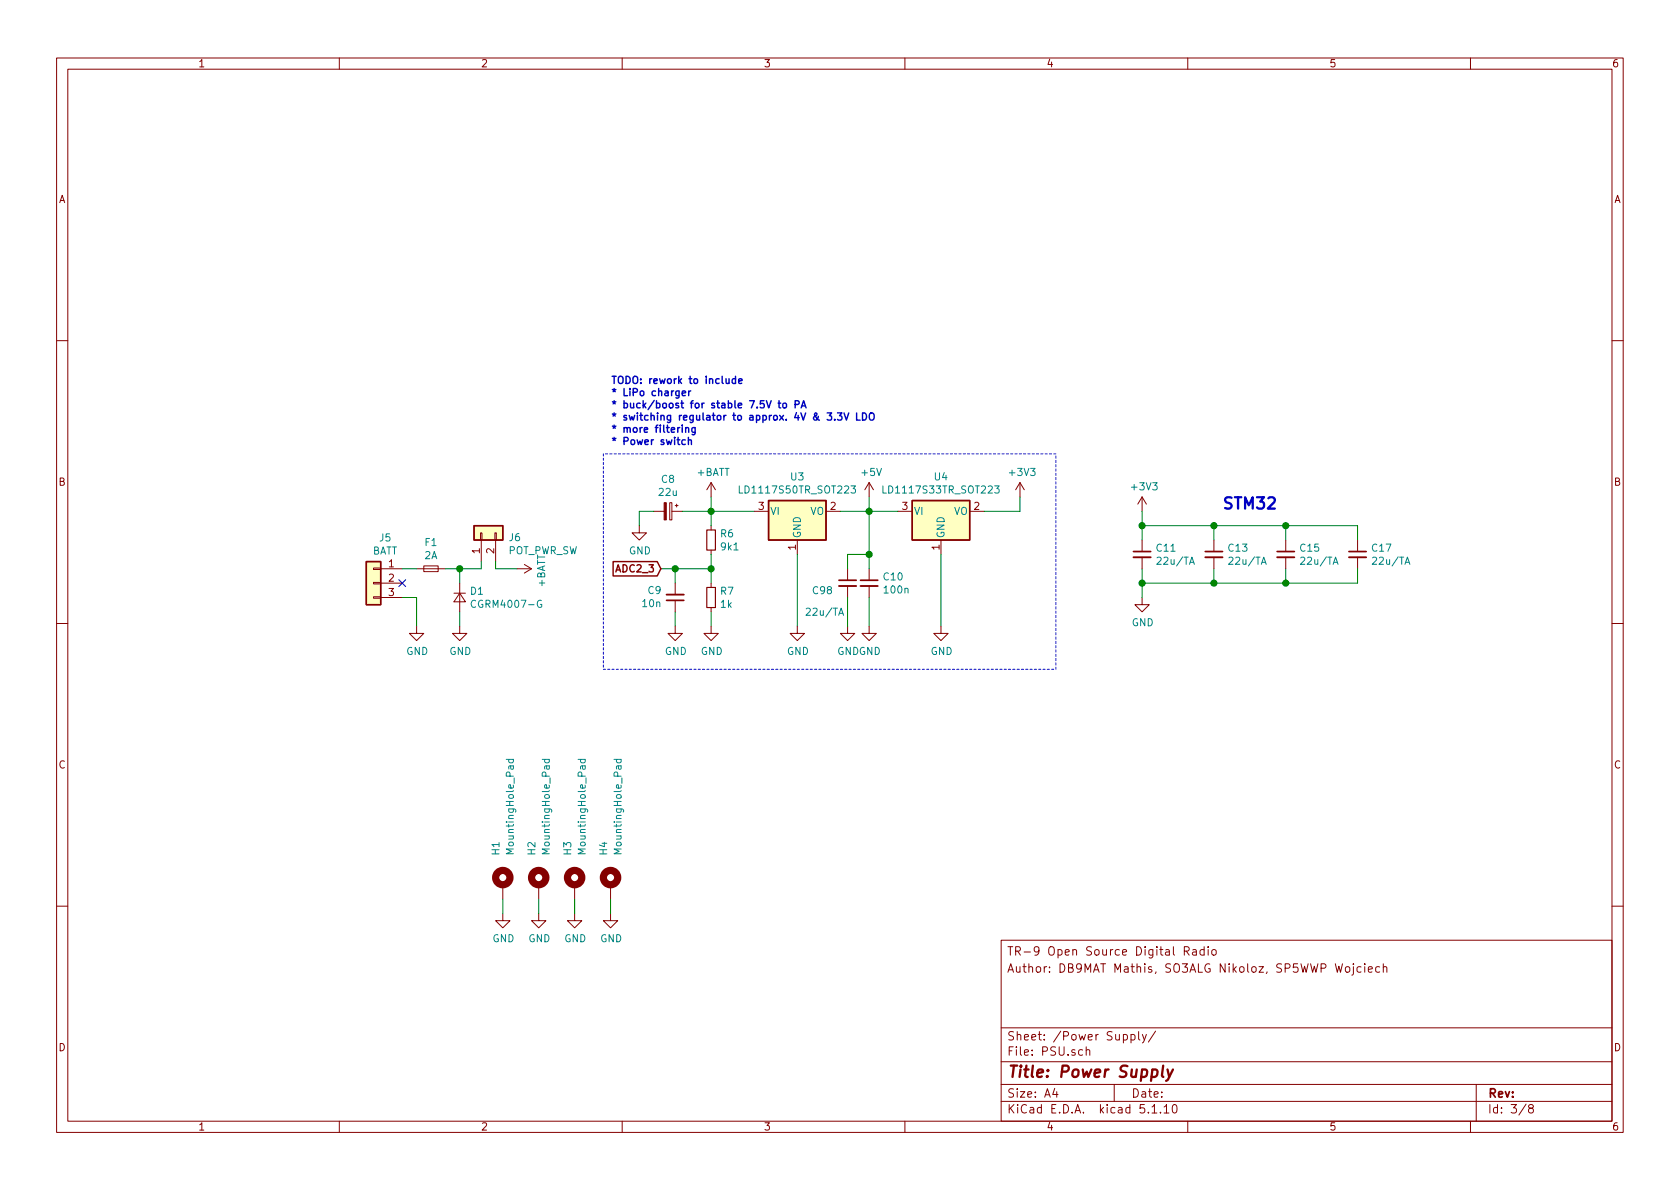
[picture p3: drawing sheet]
<svg xmlns="http://www.w3.org/2000/svg" width="297mm" height="210mm" viewBox="0 0 297 210" stroke-linecap="round" stroke-linejoin="round" font-family="sans-serif">
<g fill="none" stroke="#840000" stroke-width=".18">
<path d="M10 10.3h277v189.9h-277zM12 12.2h273v186.1h-273zM60 10.3v1.9M110 10.3v1.9M160 10.3v1.9M210 10.3v1.9M260 10.3v1.9M10 60.2h2M285 60.2h2M85 94.2h.2v1.3h-.2zM85.1 95.5v3.8M87.5 94.2h.3v1.3h-.3z"/>
<path d="M87.6 95.5v3.8M92.7 99.8l1.3 .8M113 93v1.2h1.3l-1.3 1.3-1.2-1.3h1.2M115.6 90.4h1.8M118.4 88.9h.4v3h-.4zM118.8 90.4h1.8M119.4 89.4h.5M119.6 89.1v.6M125.7 85.3v2.6M125.7 93v.7M125.7 97.3v.7M125.7 85.3l-.7 1.3"/>
<path d="M125.7 85.3l.8 1.3M133.3 90.4h2.6M141 95.5v2.5M146 90.4h2.6M153.7 85.3v2.6M153.7 85.3l-.8 1.3M153.7 85.3l.7 1.3M158.7 90.4h2.6M166.4 95.5v2.5M171.4 90.4h2.6M180.3 85.3l-.7 1.3M180.3 85.3v2.6"/>
<path d="M180.3 85.3l.8 1.3M201.9 87.9v2.5M201.9 95.5v2M201.9 98.5v2.1M201.9 87.9l-.7 1.2M201.9 87.9l.8 1.2M214.6 95.5v2M214.6 98.5v2.1M227.3 95.5v2M227.3 98.5v2.1M240 95.5v2M240 98.5v2.1"/>
<path d="M10 110.3h2M66 105.5h1.3v.3h-1.3zM66 103h1.3v.2h-1.3zM66 100.5h1.3v.2h-1.3zM67.3 100.6h3.8M67.3 103.1h3.8M67.3 105.7h3.8M73.7 110.7v1.3h1.2l-1.2 1.3-1.3-1.3h1.3M73.7 100.6h5M74.9 100.1h2.6v1h-2.6zM80.3 104.9h2M81.3 104.9l1 1.5h-2z"/>
<path d="M81.3 110.7v1.3h1.2l-1.2 1.3-1.3-1.3h1.3M81.3 103.1v5.1M91.4 100.6h2.6M94 100.6l-1.3 .7M119.4 110.7v1.3h1.2l-1.2 1.3-1.3-1.3h1.3M119.4 103.1v2.1M119.4 106.2v2M125.7 110.7v1.3h1.3l-1.3 1.3-1.2-1.3h1.2M125.7 103.1v.8M125.7 107.4v.8M141 110.7v1.3h1.2l-1.2 1.3-1.3-1.3h1.3M149.9 110.7v1.3h1.2l-1.2 1.3-1.3-1.3h1.3"/>
<path d="M149.9 100.6v2M149.9 103.6v2.1M153.7 110.7v1.3h1.2l-1.2 1.3-1.3-1.3h1.3M153.7 100.6v2M153.7 103.6v2.1M166.4 110.7v1.3h1.2l-1.2 1.3-1.3-1.3h1.3M201.9 105.7v1.2h1.3l-1.3 1.3-1.2-1.3h1.2M285 110.3h2M88.9 156.5v2.5M95.2 156.5v2.5M101.6 156.5v2.5M107.9 156.5v2.5"/>
<path d="M10 160.2h2M88.9 161.5v1.3h1.3l-1.3 1.3-1.3-1.3h1.3M95.2 161.5v1.3h1.3l-1.3 1.3-1.2-1.3h1.2M101.6 161.5v1.3h1.3l-1.3 1.3-1.3-1.3h1.3M107.9 161.5v1.3h1.3l-1.3 1.3-1.2-1.3h1.2M177 166.3h108v32h-108zM209.4 168.2l.7-.1 .2-.2-.1-.3-.2-.2h-.6v1.5M209.8 168.2l.5 .7M210.9 168h.6v.9M211.5 168.3h-.5l-.2 .2 .2 .4 .5-.1M212.9 168l-.4-.1-.3 .3v.6l.3 .1 .4-.1M212.9 167.4v1.5"/>
<path d="M213.6 167.4v.2M213.6 167.9v1M214.3 168l.2-.1 .5 .1v.8l-.2 .1-.5-.1zM237.9 171.1l.3-.2 .4 .2v.7l-.2 .1-.5-.1zM239.3 170.9v1.3l-.3 .2M239.3 170.4v.2M240.6 171l-.4-.1-.3 .3 .1 .6 .2 .1h.4M241.3 170.4v.2M241.3 170.9v1M241.9 171.4l.7-.1v-.3l-.5-.1-.2 .2 .1 .8h.6M243.9 171l-.4-.1-.3 .3 .1 .6 .2 .1h.4M244.6 171.1l.2-.2 .3 .1 .1 .9"/>
<path d="M244.6 170.4v1.5M285 160.2h2M60 198.3v1.9M110 198.3v1.9M160 198.3v1.9M177 194.8h108M177 191.8h108M177 187.8h108M177 181.8h108M186.5 192.5l-.4 1h1M186.8 193v1M191.4 185.7l-.4-.1-.3 .3 .1 .6h.6"/>
<path d="M192 185.7l.3-.1 .3 .1 .1 .9M192 185.1v1.5M197 191.8v3M200 183l.4-.1 .3 .3-.1 .6h-.6M200 182.9v1.5M201.3 182.4v1.3l.2 .2M202 182.9l.3 1M202.7 182.9l-.5 1.4-.2 .1M203.7 195.8l.4-.5v1.5M203.7 196.8h.8M204.3 182.3l-1.3 2M205.2 196.7v.1"/>
<path d="M205.8 195.8l.4-.5v1.5M205.8 196.8h.9M207.5 195.4l.2-.1a.94 .94 0 0 1 0 1.5h-.1a1 1 0 0 1-.1-1.4zM210 198.3v1.9M260 198.3v1.9M261 191.8v6.5M269.8 195.2l-1.2 2M270.6 196l-.3-.2v-.2l.3-.3h.2l.3 .3-.1 .2-.6 .2a.48 .48 0 0 0-.1 .7l.3 .1 .4-.1a.48 .48 0 0 0-.2-.7"/>
</g>
<path d="M205.7 188.4l-.3 1.8 .3 .2M206.4 189.1l.3 1.3M207.4 189.1l-.9 1.8-.3 .2" fill="none" stroke="#840000" stroke-width=".41"/>
<g fill="#ffffc2" stroke="#ffffc2" stroke-width=".18">
<path d="M64.8 99.3h2.5v7.6h-2.5z"/>
<path d="M135.9 88.5h10.1v7h-10.1z"/>
<path d="M83.8 93h5.1v2.5h-5.1z"/>
<path d="M161.3 88.5h10.1v7h-10.1z"/>
</g>
<path d="M64.8 99.3h2.5v7.6h-2.5zM83.8 93h5.1v2.5h-5.1zM108.4 99.3h7.8l.6 1.3-.6 1.2h-7.8zM135.9 88.5h10.1v7h-10.1zM161.3 88.5h10.1v7h-10.1z" fill="none" stroke="#840000" stroke-width=".25"/>
<path d="M200.4 98.5h3.1M213.1 98.5h3.1M225.8 98.5h3.1M238.5 98.5h3.1M117.9 105.2h3M148.3 103.6h3.1M152.1 103.6h3.1" fill="none" stroke="#840000" stroke-width=".33"/>
<path d="M200.4 97.5h3.1M213.1 97.5h3.1M225.8 97.5h3.1M238.5 97.5h3.1M117.9 106.2h3M148.3 102.6h3.1M152.1 102.6h3.1" fill="none" stroke="#840000" stroke-width=".3"/>
<g fill="none" stroke="#840000" stroke-width="1.3">
<circle cx="88.9" cy="155.2" r="1.27"/>
<circle cx="95.2" cy="155.2" r="1.27"/>
<circle cx="101.6" cy="155.2" r="1.27"/>
<circle cx="107.9" cy="155.2" r="1.27"/>
</g>
<g fill="none" stroke="#008484" stroke-width=".18">
<path d="M130.7 85.9v1.3h.6M150.5 85.9h.8l-.4 .5 .3 .1v.6l-.5 .1-.2-.1M156.1 85.9v1.3h.6M175.9 85.9h.8l-.4 .5 .3 .1v.6l-.5 .1-.2-.1M210.3 99.8l.4-1.3 .5 1.3M223 99.8l.4-1.3 .5 1.3M235.7 99.8l.4-1.3 .5 1.3M248.4 99.8l.4-1.3 .5 1.3M84.1 106.3a.6 .6 0 0 0-.8 .4 .6 .6 0 0 0 .6 .7l.2-.1M95.7 106.2a.59 .59 0 0 0-.7 .6 .59 .59 0 0 0 .7 .6l.1-.5h-.3M148.3 108.8l.4-1.3 .4 1.3M89.5 134.3h1.3"/>
<path d="M90 134.3l-.1 .3 .3 .3 .5-.1v-.5M95.9 134.3h1.2M96.3 134.3v.3l.2 .3 .6-.1v-.5M102.2 134.3h1.3M102.7 134.3l-.1 .3 .3 .3 .5-.1v-.5M108.6 134.3h1.2M109 134.3v.3l.2 .3 .6-.1v-.5"/>
</g>
<path d="M125 93.7h1.5v3.6h-1.5zM125 103.9h1.5v3.5h-1.5z" fill="none" stroke="#840000" stroke-width=".2"/>
<path d="M117.4 88.9h.4v3h-.4z" fill="#840000" stroke="#840000" stroke-width=".18"/>
<path d="M106.7 80.3v38.1M186.7 80.3h-80M106.7 118.4h80M186.7 118.4v-38.1" fill="none" stroke="#0000c2" stroke-width=".18" stroke-dasharray=".4 .4"/>
<g fill="none" stroke="#008400" stroke-width=".18">
<path d="M85.1 99.3v1.3h-6.4M87.6 99.3v1.3h3.8M115.6 90.4h-2.6v2.6M120.6 90.4h12.7M125.7 87.9v5.1M125.7 98v5.1M141 98v12.7M148.6 90.4h10.1M153.7 87.9v12.7M153.7 98h-3.8v2.6M166.4 98v12.7M180.3 87.9v2.5h-6.3"/>
<path d="M201.9 90.4v5.1M201.9 93h38.1v2.5M214.6 93v2.5M227.3 93v2.5M71.1 105.7h2.6v5M71.1 100.6h2.6M81.3 100.6v2.5M81.3 108.2v2.5M116.8 100.6h8.9M119.4 100.6v2.5M119.4 108.2v2.5M125.7 108.2v2.5"/>
<path d="M149.9 105.7v5M153.7 105.7v5M201.9 100.6v5.1M214.6 100.6v2.5M227.3 100.6v2.5M240 100.6v2.5h-38.1M88.9 159v2.5M95.2 159v2.5M101.6 159v2.5M107.9 159v2.5"/>
</g>
<g fill="none" stroke="#0000c2" stroke-width=".25">
<path d="M120.6 69.5l.6-.1v-.2l-.4-.1-.2 .2 .1 .6h.5M121.2 77.8h-.4l-.3 .2 .2 .6h.5M121.2 75.7l.2-.1 .3 .1 .1 .7M121.2 75.6v.8M121.7 77.9l.2-.1h.3l.1 .8M121.7 77.3v1.3M121.8 69.1v.9M122.1 69.1l-.3 .3M122.9 75.6v1.2l-.2 .1-.3-.1M122.9 75.7l-.3-.1-.3 .2 .1 .6h.5M130 67h-.3l-.3 .2 .2 .6h.4M130 66.5v1.3"/>
<path d="M130.6 67.4l.6-.1-.1-.3h-.3l-.2 .2 .1 .6h.4M137.6 71.3h.4M137.7 70.9v1.1l.3 .1M138.5 71.3h.3l.3 .2v.4l-.3 .2h-.3l-.1-.2zM140.6 71.5l.6-.1v-.4l-.1-.1h-.5v1.2M141.7 72.1l.4-1.2 .4 1.2M141.8 71.8h.6M148.1 73h.8l-.5 .5 .4 .1 .1 .5-.3 .2-.5-.1M149.2 73l.5 1.3 .4-1.3M151.5 73v1.3h.6M152.5 73a.64 .64 0 0 1 .7 .7 .64 .64 0 0 1-.7 .6zM153.8 73.2l.2-.2a.47 .47 0 0 1 .6 .5l-.1 .6-.2 .2-.4-.1a1 1 0 0 1-.1-1z"/>
</g>
<g fill="#008400" stroke="#008400" stroke-width=".25">
<circle cx="214.6" cy="93" r=".51"/>
<circle cx="201.9" cy="103.1" r=".51"/>
<circle cx="81.3" cy="100.6" r=".51"/>
<circle cx="153.7" cy="98" r=".51"/>
<circle cx="227.3" cy="93" r=".51"/>
<circle cx="125.7" cy="100.6" r=".51"/>
<circle cx="214.6" cy="103.1" r=".51"/>
<circle cx="119.4" cy="100.6" r=".51"/>
<circle cx="201.9" cy="93" r=".51"/>
<circle cx="227.3" cy="103.1" r=".51"/>
<circle cx="125.7" cy="90.4" r=".51"/>
<circle cx="153.7" cy="90.4" r=".51"/>
</g>
<path d="M70.5 102.5l1.2 1.2M71.7 102.5l-1.2 1.2" fill="none" stroke="#000084" stroke-width=".18"/>
<text font-size="2.8" fill="#0000c2" x="217" y="90">STM32</text>
<text font-size="2.8" fill="#840000" x="178" y="190.5">Title: Power Supply</text>
<g font-size="2.1" fill="#840000">
<text x="178" y="172">Author: DB9MAT Mathis, SO3ALG Nikoloz, SP5WWP Wojciech</text>
<text x="178" y="169">TR-9 Open Source Digital Radio</text>
<text x="178" y="184">Sheet: /Power Supply/</text>
<text x="178" y="186.7">File: PSU.sch</text>
<text x="178" y="196.9">KiCad E.D.A. kicad 5.1.10</text>
<text x="178" y="194.1">Size: A4</text>
<text x="200" y="194.1">Date:</text>
<text x="263" y="194.1">Rev:</text>
<text x="263" y="196.9">Id: 3/8</text>
</g>
<g font-size="1.8" fill="#840000">
<text x="35" y="11.9">1</text>
<text x="85" y="11.9">2</text>
<text x="135" y="11.9">3</text>
<text x="185" y="11.9">4</text>
<text x="235" y="11.9">5</text>
<text x="285" y="11.9">6</text>
<text x="10.4" y="35.9">A</text>
<text x="285.4" y="35.9">A</text>
<text x="10.4" y="85.9">B</text>
<text x="285.4" y="85.9">B</text>
<text x="134.1" y="90.2">3</text>
<text x="146.8" y="90.2">2</text>
<text x="159.5" y="90.2">3</text>
<text x="172.2" y="90.2">2</text>
<text x="68.7" y="100.3">1</text>
<text x="84.8" y="97.9" transform="rotate(-90 84.8 97.9)">1</text>
<text x="87.4" y="97.9" transform="rotate(-90 87.4 97.9)">2</text>
<text x="109.2" y="101.2">ADC2_3</text>
<text x="140.7" y="97.3" transform="rotate(-90 140.7 97.3)">1</text>
<text x="166.1" y="97.3" transform="rotate(-90 166.1 97.3)">1</text>
<text x="68.7" y="102.9">2</text>
<text x="68.7" y="105.4">3</text>
<text x="10.4" y="135.9">C</text>
<text x="285.4" y="135.9">C</text>
<text x="10.4" y="185.9">D</text>
<text x="285.4" y="185.9">D</text>
<text x="35" y="199.9">1</text>
<text x="85" y="199.9">2</text>
<text x="135" y="199.9">3</text>
<text x="185" y="199.9">4</text>
<text x="235" y="199.9">5</text>
<text x="285" y="199.9">6</text>
</g>
<g font-size="1.8" fill="#0000c2">
<text x="107.9" y="67.9">TODO: rework to include</text>
<text x="107.9" y="70">* LiPo charger</text>
<text x="107.9" y="72.2">* buck/boost for stable 7.5V to PA</text>
<text x="107.9" y="74.4">* switching regulator to approx. 4V &amp; 3.3V LDO</text>
<text x="107.9" y="76.5">* more filtering</text>
<text x="107.9" y="78.7">* Power switch</text>
</g>
<g font-size="1.8" fill="#008484">
<text x="116.6" y="87.7">22u</text>
<text x="117" y="85.4">C8</text>
<text x="123.2" y="84.2">+BATT</text>
<text x="131.3" y="87.3">LD1117S50TR_SOT223</text>
<text x="139.9" y="85">U3</text>
<text x="152.5" y="84.2">+5V</text>
<text x="156.7" y="87.3">LD1117S33TR_SOT223</text>
<text x="165.3" y="85">U4</text>
<text x="178.6" y="84.2">+3V3</text>
<text x="200.2" y="86.7">+3V3</text>
<text x="67.2" y="95.8">J5</text>
<text x="90.1" y="95.7">J6</text>
<text x="127.4" y="95">R6</text>
<text x="136.1" y="91.1">VI</text>
<text x="141.6" y="95.2" transform="rotate(-90 141.6 95.2)">GND</text>
<text x="143.2" y="91.1">VO</text>
<text x="161.5" y="91.1">VI</text>
<text x="167" y="95.2" transform="rotate(-90 167 95.2)">GND</text>
<text x="168.6" y="91.1">VO</text>
<text x="65.7" y="98.1">BATT</text>
<text x="75.1" y="98.9">2A</text>
<text x="75.2" y="96.6">F1</text>
<text x="89.7" y="98">POT_PWR_SW</text>
<text x="111.2" y="98">GND</text>
<text x="127.6" y="97.3">9k1</text>
<text x="204.5" y="97.6">C11</text>
<text x="204.9" y="99.9">22u/TA</text>
<text x="217.2" y="97.6">C13</text>
<text x="217.6" y="99.9">22u/TA</text>
<text x="229.9" y="97.6">C15</text>
<text x="230.3" y="99.9">22u/TA</text>
<text x="242.6" y="97.6">C17</text>
<text x="243" y="99.9">22u/TA</text>
<text x="83.2" y="105.2">D1</text>
<text x="83.9" y="107.5">CGRM4007-G</text>
<text x="96.4" y="103.8" transform="rotate(-90 96.4 103.8)">+BATT</text>
<text x="113.7" y="107.4">10n</text>
<text x="114.6" y="105">C9</text>
<text x="127.4" y="105.2">R7</text>
<text x="127.5" y="107.5">1k</text>
<text x="143.8" y="105.1">C98</text>
<text x="156.3" y="102.6">C10</text>
<text x="156.5" y="104.9">100n</text>
<text x="142.8" y="108.9">22u/TA</text>
<text x="200.1" y="110.7">GND</text>
<text x="71.8" y="115.8">GND</text>
<text x="79.5" y="115.8">GND</text>
<text x="117.6" y="115.8">GND</text>
<text x="123.9" y="115.8">GND</text>
<text x="139.1" y="115.8">GND</text>
<text x="148" y="115.8">GNDGND</text>
<text x="164.5" y="115.8">GND</text>
<text x="88.3" y="151.1" transform="rotate(-90 88.3 151.1)">H1</text>
<text x="90.9" y="150.6" transform="rotate(-90 90.9 150.6)">MountingHole_Pad</text>
<text x="94.7" y="151.1" transform="rotate(-90 94.7 151.1)">H2</text>
<text x="97.2" y="150.6" transform="rotate(-90 97.2 150.6)">MountingHole_Pad</text>
<text x="101" y="151.1" transform="rotate(-90 101 151.1)">H3</text>
<text x="103.6" y="150.6" transform="rotate(-90 103.6 150.6)">MountingHole_Pad</text>
<text x="107.4" y="151.1" transform="rotate(-90 107.4 151.1)">H4</text>
<text x="109.9" y="150.6" transform="rotate(-90 109.9 150.6)">MountingHole_Pad</text>
<text x="87.1" y="166.6">GND</text>
<text x="93.4" y="166.6">GND</text>
<text x="99.8" y="166.6">GND</text>
<text x="106.1" y="166.6">GND</text>
</g>
</svg>
